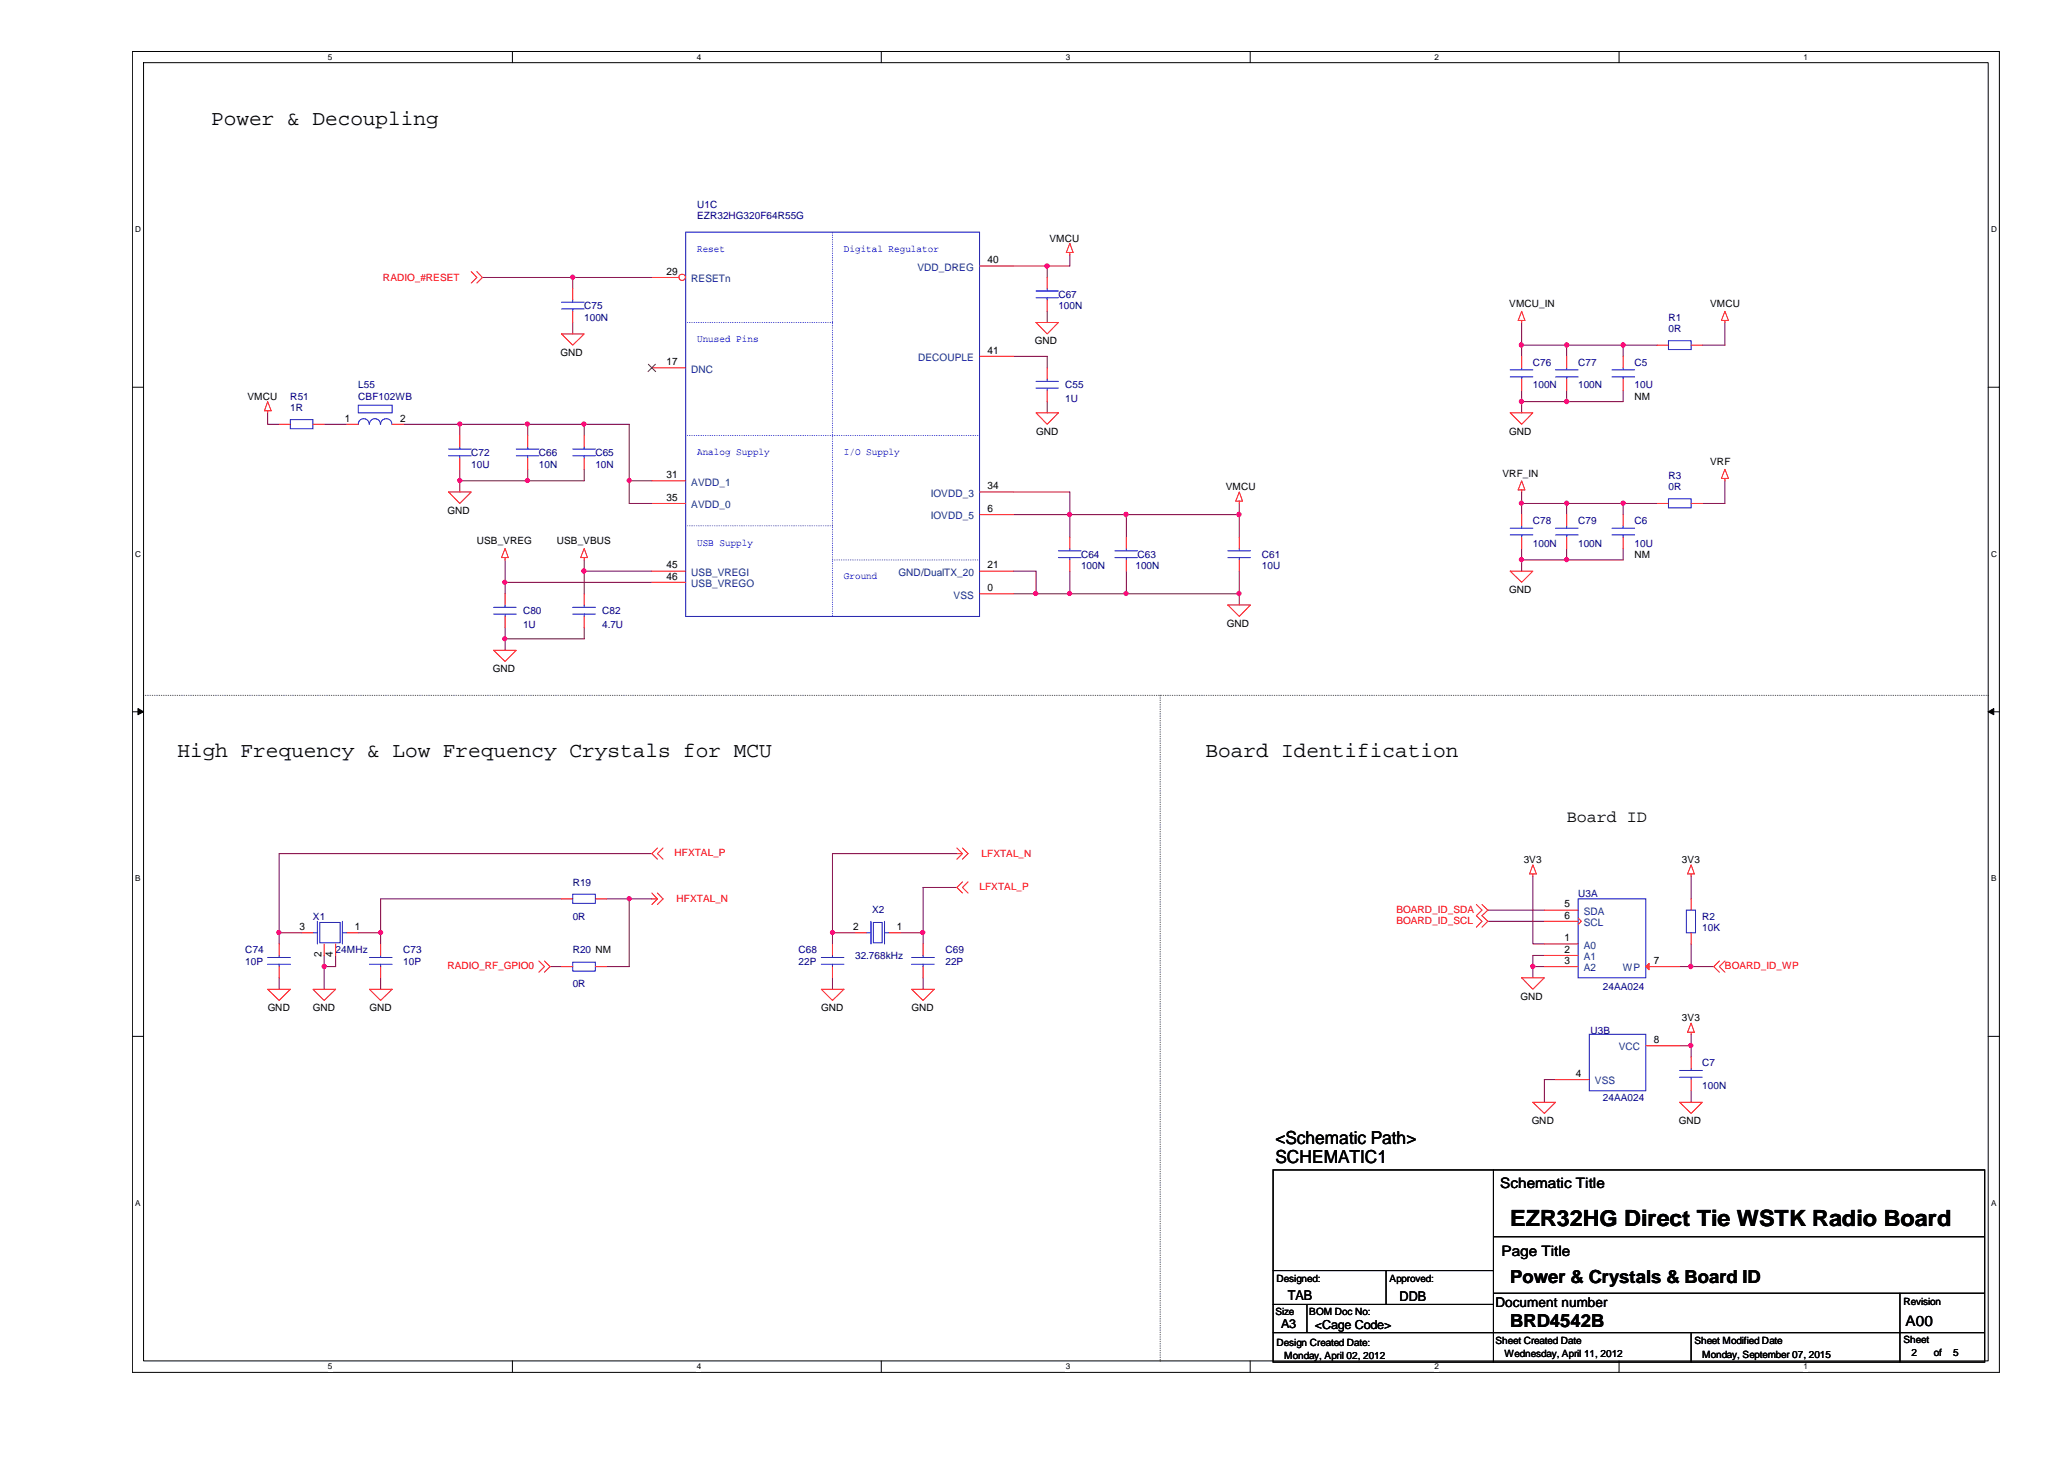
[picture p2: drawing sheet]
<svg xmlns="http://www.w3.org/2000/svg" width="297mm" height="210mm" viewBox="0 0 297 210" stroke-linecap="round" stroke-linejoin="round" font-family="sans-serif">
<path d="M19 7.4h268.7v190h-268.6zM20.7 9h265.4v186.8h-265.4z" fill="none" stroke="#000" stroke-width=".14"/>
<g fill="#fff">
<path d="M47.2 7.6h.6v1.3h-.6z"/>
<path d="M47.2 196h.6v1.3h-.6z"/>
</g>
<path d="M73.7 7.4v1.6M73.7 195.8v1.6" fill="none" stroke="#000" stroke-width=".14"/>
<g fill="#fff">
<path d="M100.3 7.6h.6v1.3h-.6z"/>
<path d="M100.3 196h.6v1.3h-.6z"/>
</g>
<path d="M126.8 7.4v1.6M126.8 195.8v1.6" fill="none" stroke="#000" stroke-width=".14"/>
<g fill="#fff">
<path d="M153.4 7.6h.6v1.3h-.6z"/>
<path d="M153.4 196h.6v1.3h-.6z"/>
</g>
<path d="M179.9 7.4v1.6M179.9 195.8v1.6" fill="none" stroke="#000" stroke-width=".14"/>
<g fill="#fff">
<path d="M206.5 7.6h.6v1.3h-.6z"/>
<path d="M206.5 196h.6v1.3h-.6z"/>
</g>
<path d="M233 7.4v1.6M233 195.8v1.6" fill="none" stroke="#000" stroke-width=".14"/>
<g fill="#fff">
<path d="M259.5 7.6h.6v1.3h-.6z"/>
<path d="M259.5 196h.6v1.3h-.6z"/>
<path d="M19.5 32.3h.8v1.4h-.8z"/>
<path d="M286.6 32.3h.8v1.4h-.8z"/>
<path d="M19.5 79h.8v1.3h-.8z"/>
<path d="M286.6 79h.8v1.3h-.8z"/>
</g>
<path d="M19 55.7h1.7M286.1 55.7h1.6" fill="none" stroke="#000" stroke-width=".14"/>
<g fill="#fff">
<path d="M19.5 125.7h.7v1.3h-.7z"/>
<path d="M286.6 125.7h.7v1.3h-.7z"/>
</g>
<path d="M19 102.4h1.7M19.9 101.9l.8 .5-.8 .4zM286.1 102.4h1.6M286.1 102.4l.8-.5v.9z" fill="none" stroke="#000" stroke-width=".14"/>
<path d="M19.9 101.9l.8 .5-.8 .4zM286.1 102.4l.8-.5v.9z" fill="#000"/>
<g fill="#fff">
<path d="M19.5 172.4h.7v1.3h-.7z"/>
<path d="M286.6 172.4h.7v1.3h-.7z"/>
</g>
<path d="M19 149.1h1.7M286.1 149.1h1.6" fill="none" stroke="#000" stroke-width=".14"/>
<path d="M20.7 100h265.4M167 100v95.8M286.1 100h.1M167 195.8h.1" fill="none" stroke="#000" stroke-width=".14" stroke-dasharray="0 .3"/>
<path d="M69.4 39.9h13M150.7 38.3v1.6M150.7 44.8v1.6M123.1 134.2h-3.3v1.6" fill="none" stroke="#800040" stroke-width=".14"/>
<circle cx="119.8" cy="134.1" r=".3" fill="#f0f"/>
<circle cx="119.8" cy="134.1" r=".3" fill="none" stroke="#f0f" stroke-width=".14"/>
<path d="M129.6 134.2h3.2v1.6M132.8 127.7v6.5M119.8 140.7v1.6M132.8 140.7v1.6" fill="none" stroke="#800040" stroke-width=".14"/>
<circle cx="132.8" cy="134.1" r=".3" fill="#f0f"/>
<circle cx="132.8" cy="134.1" r=".3" fill="none" stroke="#f0f" stroke-width=".14"/>
<path d="M178.4 72.4v1.6M145.8 85.4h3.3M162.1 85.4h16.3M178.4 85.4v1.6M178.4 82.2v3.2M119.8 122.8v11.4" fill="none" stroke="#800040" stroke-width=".14"/>
<circle cx="178.3" cy="85.4" r=".3" fill="#f0f"/>
<circle cx="178.3" cy="85.4" r=".3" fill="none" stroke="#f0f" stroke-width=".14"/>
<path d="M145.8 51.3h4.9M150.7 57.8v1.6M75.9 61h8.2v1.7M84.1 67.5v1.7M154 82.2v3.2h8.1v-3.2M119.8 122.8h17.9M132.8 127.7h4.9" fill="none" stroke="#800040" stroke-width=".14"/>
<circle cx="162.1" cy="85.4" r=".3" fill="#f0f"/>
<circle cx="162.1" cy="85.4" r=".3" fill="none" stroke="#f0f" stroke-width=".14"/>
<circle cx="153.9" cy="85.4" r=".3" fill="#f0f"/>
<circle cx="153.9" cy="85.4" r=".3" fill="none" stroke="#f0f" stroke-width=".14"/>
<path d="M154 70.8v3.2h8.1v3.3" fill="none" stroke="#800040" stroke-width=".14"/>
<circle cx="162" cy="74" r=".31" fill="#f0f"/>
<circle cx="162" cy="74" r=".31" fill="none" stroke="#f0f" stroke-width=".14"/>
<circle cx="153.9" cy="74" r=".31" fill="#f0f"/>
<circle cx="153.9" cy="74" r=".31" fill="none" stroke="#f0f" stroke-width=".14"/>
<path d="M75.9 67.5v1.7M178.4 74v3.3" fill="none" stroke="#800040" stroke-width=".14"/>
<circle cx="75.9" cy="69.1" r=".3" fill="#f0f"/>
<circle cx="75.9" cy="69.1" r=".3" fill="none" stroke="#f0f" stroke-width=".14"/>
<path d="M162.1 74h16.3" fill="none" stroke="#800040" stroke-width=".14"/>
<circle cx="178.3" cy="74" r=".31" fill="#f0f"/>
<circle cx="178.3" cy="74" r=".31" fill="none" stroke="#f0f" stroke-width=".14"/>
<path d="M150.7 38.3h3.3" fill="none" stroke="#800040" stroke-width=".14"/>
<circle cx="150.7" cy="38.3" r=".31" fill="#f0f"/>
<circle cx="150.7" cy="38.3" r=".31" fill="none" stroke="#f0f" stroke-width=".14"/>
<path d="M66.2 61h9.7" fill="none" stroke="#800040" stroke-width=".14"/>
<circle cx="75.9" cy="61" r=".3" fill="#f0f"/>
<circle cx="75.9" cy="61" r=".3" fill="none" stroke="#f0f" stroke-width=".14"/>
<circle cx="66.2" cy="61" r=".3" fill="#f0f"/>
<circle cx="66.2" cy="61" r=".3" fill="none" stroke="#f0f" stroke-width=".14"/>
<path d="M38.5 59.4v1.6M66.2 61v1.7M66.2 67.5v1.7h17.9" fill="none" stroke="#800040" stroke-width=".14"/>
<circle cx="66.2" cy="69.1" r=".3" fill="#f0f"/>
<circle cx="66.2" cy="69.1" r=".3" fill="none" stroke="#f0f" stroke-width=".14"/>
<path d="M150.7 51.3v1.6M38.5 61h1.7M46.7 61h3.2M58 61h8.2M66.2 69.2v1.6M75.9 61v1.7M84.1 61h6.5" fill="none" stroke="#800040" stroke-width=".14"/>
<circle cx="84" cy="61" r=".3" fill="#f0f"/>
<circle cx="84" cy="61" r=".3" fill="none" stroke="#f0f" stroke-width=".14"/>
<path d="M145.8 38.3h4.9M154 36.7v1.6M40.2 122.8v11.4" fill="none" stroke="#800040" stroke-width=".14"/>
<circle cx="40.1" cy="134.1" r=".3" fill="#f0f"/>
<circle cx="40.1" cy="134.1" r=".3" fill="none" stroke="#f0f" stroke-width=".14"/>
<path d="M40.2 134.2h3.2M51.6 134.2h3.2" fill="none" stroke="#800040" stroke-width=".14"/>
<circle cx="54.8" cy="134.1" r=".3" fill="#f0f"/>
<circle cx="54.8" cy="134.1" r=".3" fill="none" stroke="#f0f" stroke-width=".14"/>
<path d="M82.4 39.9h11.4M82.4 46.4v1.6M145.8 70.8h8.2M145.8 74h8.2v3.3M40.2 134.2v1.6M40.2 122.8h53.6M54.8 129.3v6.5M40.2 140.7v1.6M54.8 140.7v1.6" fill="none" stroke="#800040" stroke-width=".14"/>
<circle cx="82.4" cy="39.9" r=".3" fill="#f0f"/>
<circle cx="82.4" cy="39.9" r=".3" fill="none" stroke="#f0f" stroke-width=".14"/>
<path d="M82.4 39.9v1.6M46.7 137.5v1.6M46.7 139.1v3.2M48.3 137.5v1.6h-1.6" fill="none" stroke="#800040" stroke-width=".14"/>
<circle cx="46.6" cy="139" r=".31" fill="#f0f"/>
<circle cx="46.6" cy="139" r=".31" fill="none" stroke="#f0f" stroke-width=".14"/>
<path d="M220.6 139.1h1.6" fill="none" stroke="#800040" stroke-width=".14"/>
<circle cx="220.6" cy="139" r=".31" fill="#f0f"/>
<circle cx="220.6" cy="139" r=".31" fill="none" stroke="#f0f" stroke-width=".14"/>
<path d="M214.1 130.9h8.1M214.1 132.5h8.1M220.6 126.1v9.7h1.6M220.6 139.1v1.6M223.9 155.3h-1.7v3.3M241.7 150.5h1.7M243.4 148.8v1.7M243.4 156.9v1.7M243.4 150.5v1.6" fill="none" stroke="#800040" stroke-width=".14"/>
<circle cx="243.3" cy="150.4" r=".3" fill="#f0f"/>
<circle cx="243.3" cy="150.4" r=".3" fill="none" stroke="#f0f" stroke-width=".14"/>
<path d="M243.4 135.8v3.3" fill="none" stroke="#800040" stroke-width=".14"/>
<circle cx="243.3" cy="139" r=".31" fill="#f0f"/>
<circle cx="243.3" cy="139" r=".31" fill="none" stroke="#f0f" stroke-width=".14"/>
<path d="M219 56.2v1.6M222.2 137.5h-1.6v1.6M241.7 139.1h1.7M243.4 126.1v3.2" fill="none" stroke="#800040" stroke-width=".14"/>
<circle cx="218.9" cy="57.8" r=".31" fill="#f0f"/>
<circle cx="218.9" cy="57.8" r=".31" fill="none" stroke="#f0f" stroke-width=".14"/>
<path d="M219 49.7h6.5" fill="none" stroke="#800040" stroke-width=".14"/>
<circle cx="225.5" cy="49.6" r=".31" fill="#f0f"/>
<circle cx="225.5" cy="49.6" r=".31" fill="none" stroke="#f0f" stroke-width=".14"/>
<circle cx="218.9" cy="49.6" r=".31" fill="#f0f"/>
<circle cx="218.9" cy="49.6" r=".31" fill="none" stroke="#f0f" stroke-width=".14"/>
<path d="M225.5 51.3v-1.6h8.1v1.6" fill="none" stroke="#800040" stroke-width=".14"/>
<circle cx="233.6" cy="49.6" r=".31" fill="#f0f"/>
<circle cx="233.6" cy="49.6" r=".31" fill="none" stroke="#f0f" stroke-width=".14"/>
<path d="M219 49.7v1.6M233.6 49.7h4.9M248.2 46.4v3.3h-3.2M219 78.9v1.7M219 72.4h6.5v1.6" fill="none" stroke="#800040" stroke-width=".14"/>
<circle cx="225.5" cy="72.4" r=".3" fill="#f0f"/>
<circle cx="225.5" cy="72.4" r=".3" fill="none" stroke="#f0f" stroke-width=".14"/>
<circle cx="218.9" cy="72.4" r=".3" fill="#f0f"/>
<circle cx="218.9" cy="72.4" r=".3" fill="none" stroke="#f0f" stroke-width=".14"/>
<path d="M219 72.4v1.6M225.5 72.4h8.1M233.6 72.4h4.9M233.6 72.4v1.6" fill="none" stroke="#800040" stroke-width=".14"/>
<circle cx="233.6" cy="72.4" r=".3" fill="#f0f"/>
<circle cx="233.6" cy="72.4" r=".3" fill="none" stroke="#f0f" stroke-width=".14"/>
<path d="M219 46.4v3.3M219 57.8h6.5M233.6 56.2v1.6M219 70.8v1.6M245 72.4h3.2" fill="none" stroke="#800040" stroke-width=".14"/>
<circle cx="225.5" cy="57.8" r=".31" fill="#f0f"/>
<circle cx="225.5" cy="57.8" r=".31" fill="none" stroke="#f0f" stroke-width=".14"/>
<path d="M219 57.8v1.6M225.5 56.2v1.6h8.1M233.6 78.9v1.7M219 80.6h6.5" fill="none" stroke="#800040" stroke-width=".14"/>
<circle cx="225.5" cy="80.5" r=".3" fill="#f0f"/>
<circle cx="225.5" cy="80.5" r=".3" fill="none" stroke="#f0f" stroke-width=".14"/>
<circle cx="218.9" cy="80.5" r=".3" fill="#f0f"/>
<circle cx="218.9" cy="80.5" r=".3" fill="none" stroke="#f0f" stroke-width=".14"/>
<path d="M90.6 61v8.2h3.2M225.5 78.9v1.7h8.1M248.2 69.2v3.2M219 80.6v1.6M243.4 139.1h3.2" fill="none" stroke="#800040" stroke-width=".14"/>
<circle cx="90.6" cy="69.1" r=".3" fill="#f0f"/>
<circle cx="90.6" cy="69.1" r=".3" fill="none" stroke="#f0f" stroke-width=".14"/>
<path d="M90.6 69.2v3.2h3.2M84.1 82.2h9.7" fill="none" stroke="#800040" stroke-width=".14"/>
<circle cx="84" cy="82.1" r=".31" fill="#f0f"/>
<circle cx="84" cy="82.1" r=".31" fill="none" stroke="#f0f" stroke-width=".14"/>
<path d="M72.7 83.8h21.1M84.1 90.3v1.6M84.1 82.2v3.2" fill="none" stroke="#800040" stroke-width=".14"/>
<circle cx="72.6" cy="83.8" r=".3" fill="#f0f"/>
<circle cx="72.6" cy="83.8" r=".3" fill="none" stroke="#f0f" stroke-width=".14"/>
<path d="M72.7 83.8v1.6M72.7 90.3v3.3" fill="none" stroke="#800040" stroke-width=".14"/>
<circle cx="72.6" cy="91.9" r=".3" fill="#f0f"/>
<circle cx="72.6" cy="91.9" r=".3" fill="none" stroke="#f0f" stroke-width=".14"/>
<path d="M72.7 91.9h11.4M72.7 80.6v3.2M84.1 80.6v1.6M145.8 82.2h3.3v3.2" fill="none" stroke="#800040" stroke-width=".14"/>
<circle cx="149.1" cy="85.4" r=".3" fill="#f0f"/>
<circle cx="149.1" cy="85.4" r=".3" fill="none" stroke="#f0f" stroke-width=".14"/>
<path d="M149.1 85.4h4.9M87.3 129.3h3.3" fill="none" stroke="#800040" stroke-width=".14"/>
<circle cx="90.6" cy="129.3" r=".3" fill="#f0f"/>
<circle cx="90.6" cy="129.3" r=".3" fill="none" stroke="#f0f" stroke-width=".14"/>
<path d="M54.8 129.3h26M79.2 139.1h1.6M93.8 129.3h-3.2v9.8h-3.3" fill="none" stroke="#800040" stroke-width=".14"/>
<g fill="none" stroke="#f00" stroke-width=".14">
<path d="M67.8 39.1l.8 .8-.8 .8M68.6 39.1l.8 .8-.8 .8M154 35l.4 1.3h-.9zM154 36.3v.4M38.5 59.1v.3M38.5 57.8l.5 1.3h-.9zM80.8 48h3.3l-1.7 1.7zM149.1 46.4h3.2l-1.6 1.6zM149.1 59.4h3.2l-1.6 1.6zM217.3 59.4h3.3l-1.6 1.6zM219 44.8l.5 1.3h-1zM219 46.1v.3"/>
<path d="M248.2 44.8l.6 1.3h-1.1zM248.2 46.1v.3M64.6 70.8h3.2l-1.6 1.6zM72.7 78.9l.5 1.3h-1zM84.1 78.9l.4 1.3h-.9zM178.4 70.8l.4 1.3h-1zM178.4 72.1v.3M219 69.2l.5 1.3h-1zM219 70.5v.3M248.2 67.5l.6 1.3h-1.1zM248.2 68.8v.4M71 93.6h3.3l-1.6 1.6z"/>
<path d="M72.7 80.2v.4M84.1 80.2v.4M176.7 87h3.3l-1.6 1.7zM217.3 82.2h3.3l-1.6 1.6zM77.6 138.3l.8 .8-.8 .8M78.4 138.3l.8 .8-.8 .8M93.8 128.5l.8 .8M93.8 129.3h.8M94.6 128.5l.8 .8-.8 .8M94.6 129.3l-.8 .8M94.6 122l-.8 .8 .8 .8M95.4 122l-.8 .8 .8 .8"/>
<path d="M137.7 122l.8 .8M137.7 122.8h.8M138.5 122.8l-.8 .8M138.5 122l.8 .8-.8 .8M138.5 126.9l-.8 .8 .8 .8M139.3 126.9l-.8 .8 .8 .8M212.5 130.1l.8 .8-.8 .8 .8 .8-.8 .9M213.3 130.1l.8 .8-.8 .8 .8 .8-.8 .9M220.6 124.4l.5 1.3h-1zM220.6 125.7v.4M222.2 130.9h4.9M222.2 132.5h4.9"/>
<path d="M227.1 132.1l.5 .4-.5 .5M243.4 124.4l.4 1.3h-.9zM243.4 125.7v.4M247.4 138.3l-.8 .8 .8 .8M248.2 138.3l-.8 .8 .8 .8M38.5 142.3h3.3l-1.6 1.6zM45 142.3h3.3l-1.6 1.6zM53.2 142.3h3.2l-1.6 1.6zM118.2 142.3h3.3l-1.7 1.6zM131.2 142.3h3.3l-1.7 1.6zM219 140.7h3.3l-1.7 1.6zM220.6 158.6h3.3l-1.6 1.6z"/>
<path d="M241.7 158.6h3.3l-1.6 1.6zM243.4 147.2l.4 1.3h-.9zM243.4 148.5v.3"/>
</g>
<path d="M183.2 168.3h102.4v27.7h-102.4zM214.9 177.9h70.7M214.9 168.3v27.7M183.2 191.7h102.4M183.2 187.7h31.7M183.2 182.8h31.7M188.1 187.7v4M199.5 182.8v4.9M214.9 186.1h70.7M243.4 191.7v4.3M273.4 186.1v9.9" fill="none" stroke="#000" stroke-width=".14"/>
<path d="M227.1 129.3h9.8v11.4h-9.8z" fill="none" stroke="#00f" stroke-width=".14"/>
<path d="M236.9 139.1l.4-.5v.9z" fill="#f00"/>
<g fill="none" stroke="#f00" stroke-width=".14">
<path d="M150.7 39.9v1.6M82.4 41.5v1.6M82.4 44.8v1.6M150.7 52.9v1.6M150.7 56.2v1.6M150.7 43.1v1.7M219 51.3v1.6M219 54.5v1.7M225.5 51.3v1.6M225.5 54.5v1.7M233.6 51.3v1.6M233.6 54.5v1.7"/>
<path d="M238.5 49.7h1.6M243.4 49.7h1.6M40.2 61h1.6M45 61h1.7M49.9 61h1.7M56.4 61h1.6M66.2 62.7v1.6M66.2 65.9v1.6M75.9 62.7v1.6M75.9 65.9v1.6M84.1 62.7v1.6M84.1 65.9v1.6"/>
<path d="M154 77.3v1.6M162.1 77.3v1.6M178.4 77.3v1.6M219 74v1.6M219 77.3v1.6M225.5 74v1.6M225.5 77.3v1.6M238.5 72.4h1.6M243.4 72.4h1.6M72.7 85.4v1.6M72.7 88.7v1.6M84.1 85.4v1.6"/>
<path d="M84.1 88.7v1.6M154 80.6v1.6M162.1 80.6v1.6M178.4 80.6v1.6M40.2 135.8v1.7M40.2 139.1v1.6M43.4 134.2h1.6M46.7 135.8v1.7M48.3 135.8v1.7M49.9 134.2h1.7M54.8 135.8v1.7M54.8 139.1v1.6"/>
<path d="M80.8 129.3h1.6M80.8 139.1h1.6M85.7 129.3h1.6M85.7 139.1h1.6M119.8 135.8v1.7M119.8 139.1v1.6M123.1 134.2h1.6M127.9 134.2h1.7M132.8 135.8v1.7M132.8 139.1v1.6M222.2 135.8h4.9M222.2 137.5h4.9"/>
<path d="M222.2 139.1h4.9M236.9 139.1l.4-.5v.9zM236.9 139.1h4.8M243.4 134.2v1.6M243.4 129.3v1.6M223.9 155.3h4.8M236.9 150.5h4.8M243.4 152.1v1.6M243.4 155.3v1.6"/>
</g>
<g fill="none" stroke="#00f" stroke-width=".14">
<path d="M98.7 33.4h42.3v55.3h-42.3zM51.6 58.3h4.8v1.1h-4.8zM80.8 43.5h3.3M80.8 44.4h3.3M82.4 44.4v.4M82.4 43.1v.4M149.1 54.9h3.2M149.1 55.8h3.2M149.1 41.9h3.2M149.1 42.8h3.2M150.7 55.8v.4M150.7 54.5v.4"/>
<path d="M150.7 42.8v.3M150.7 41.5v.4M217.3 53.2h3.3M217.3 54.2h3.3M219 54.2v.3M219 52.9v.3M223.9 53.2h3.2M223.9 54.2h3.2M225.5 54.2v.3M225.5 52.9v.3M232 53.2h3.2M232 54.2h3.2"/>
<path d="M233.6 54.2v.3M233.6 52.9v.3M240.1 49h3.3v1.3h-3.3zM41.8 60.4h3.2v1.3h-3.2zM53.1 61a.78 .78 0 0 0-.8-.8 .78 .78 0 0 0-.7 .8M54.7 61a.78 .78 0 0 0-.7-.8 .78 .78 0 0 0-.8 .8M56.4 61a.8 .8 0 0 0-.8-.8 .8 .8 0 0 0-.8 .8M64.6 64.6h3.2M64.6 65.6h3.2M66.2 65.6v.3M66.2 64.3v.3M74.3 64.6h3.3"/>
<path d="M74.3 65.6h3.3M75.9 65.6v.3M75.9 64.3v.3M82.4 64.6h3.3M82.4 65.6h3.3M84.1 65.6v.3M84.1 64.3v.3M152.3 79.2h3.3M154 78.9v.3M160.4 79.2h3.3M162.1 78.9v.3M176.7 79.2h3.3"/>
<path d="M178.4 78.9v.3M217.3 76h3.3M217.3 77h3.3M219 77v.3M219 75.6v.4M223.9 76h3.2M223.9 77h3.2M225.5 77v.3M225.5 75.6v.4M240.1 71.8h3.3v1.3h-3.3zM71 87.4h3.3M71 88.3h3.3"/>
<path d="M72.7 88.3v.4M72.7 87v.4M82.4 87.4h3.3M82.4 88.3h3.3M84.1 88.3v.4M84.1 87v.4M152.3 80.2h3.3M154 80.2v.4M160.4 80.2h3.3M162.1 80.2v.4M176.7 80.2h3.3M178.4 80.2v.4"/>
<path d="M38.5 137.8h3.3M38.5 138.7h3.3M40.2 138.7v.4M40.2 137.5v.3M45 134.2h.7M45.7 132.5v3.3M46 132.7h2.9v2.9h-2.9zM49.3 132.5v3.3M49.3 134.2h.6M53.2 137.8h3.2M53.2 138.7h3.2M54.8 138.7v.4"/>
<path d="M54.8 137.5v.3M82.4 128.7h3.3v1.3h-3.3zM82.4 138.4h3.3v1.3h-3.3zM118.2 137.8h3.3M118.2 138.7h3.3M119.8 138.7v.4M119.8 137.5v.3M124.7 134.2h.6M125.3 132.5v3.3M125.7 132.7h1.3v2.9h-1.3zM127.3 132.5v3.3M127.3 134.2h.6"/>
<path d="M131.2 137.8h3.3M131.2 138.7h3.3M132.8 138.7v.4M132.8 137.5v.3M242.7 130.9h1.3v3.3h-1.3zM228.7 148.8h8.2v8.1h-8.2zM241.7 154h3.3M241.7 155h3.3M243.4 155v.3M243.4 153.7v.3"/>
</g>
<path d="M119.8 33.4v55.3M98.7 46.4h21.1M119.8 46.4h.1M98.7 62.7h42.3M98.7 75.6h21.1M119.8 75.6h.1M141 62.7h.1M119.8 80.6h21.2M119.8 88.7h.1M141 80.6h.1" fill="none" stroke="#00f" stroke-width=".14" stroke-dasharray="0 .3"/>
<circle cx="98.2" cy="39.9" r=".46" fill="#fff"/>
<g fill="none" stroke="#f00" stroke-width=".14">
<path d="M93.8 39.9h3.9M141 38.3h4.8M93.8 52.9h4.9M141 51.3h4.8M93.8 72.4h4.9M93.8 69.2h4.9M141 70.8h4.8M141 74h4.8M233.6 74v1.6M233.6 77.3v1.6M93.8 82.2h4.9M93.8 83.8h4.9"/>
<path d="M141 85.4h4.8M141 82.2h4.8"/>
<circle cx="98.2" cy="39.9" r=".46"/>
</g>
<path d="M93.3 52.4l1.1 1.1M94.3 52.4l-1 1.1" fill="none" stroke="#804000" stroke-width=".14"/>
<path d="M232 76h3.2M232 77h3.2M233.6 77v.3M233.6 75.6v.4" fill="none" stroke="#00f" stroke-width=".14"/>
<circle cx="119.8" cy="134.1" r=".3" fill="#f0f"/>
<circle cx="119.8" cy="134.1" r=".3" fill="none" stroke="#f0f" stroke-width=".14"/>
<circle cx="132.8" cy="134.1" r=".3" fill="#f0f"/>
<circle cx="132.8" cy="134.1" r=".3" fill="none" stroke="#f0f" stroke-width=".14"/>
<circle cx="178.3" cy="85.4" r=".3" fill="#f0f"/>
<circle cx="178.3" cy="85.4" r=".3" fill="none" stroke="#f0f" stroke-width=".14"/>
<circle cx="162.1" cy="85.4" r=".3" fill="#f0f"/>
<circle cx="162.1" cy="85.4" r=".3" fill="none" stroke="#f0f" stroke-width=".14"/>
<circle cx="153.9" cy="85.4" r=".3" fill="#f0f"/>
<circle cx="153.9" cy="85.4" r=".3" fill="none" stroke="#f0f" stroke-width=".14"/>
<circle cx="162" cy="74" r=".31" fill="#f0f"/>
<circle cx="162" cy="74" r=".31" fill="none" stroke="#f0f" stroke-width=".14"/>
<circle cx="153.9" cy="74" r=".31" fill="#f0f"/>
<circle cx="153.9" cy="74" r=".31" fill="none" stroke="#f0f" stroke-width=".14"/>
<circle cx="75.9" cy="69.1" r=".3" fill="#f0f"/>
<circle cx="75.9" cy="69.1" r=".3" fill="none" stroke="#f0f" stroke-width=".14"/>
<circle cx="178.3" cy="74" r=".31" fill="#f0f"/>
<circle cx="178.3" cy="74" r=".31" fill="none" stroke="#f0f" stroke-width=".14"/>
<circle cx="150.7" cy="38.3" r=".31" fill="#f0f"/>
<circle cx="150.7" cy="38.3" r=".31" fill="none" stroke="#f0f" stroke-width=".14"/>
<circle cx="75.9" cy="61" r=".3" fill="#f0f"/>
<circle cx="75.9" cy="61" r=".3" fill="none" stroke="#f0f" stroke-width=".14"/>
<circle cx="66.2" cy="61" r=".3" fill="#f0f"/>
<circle cx="66.2" cy="61" r=".3" fill="none" stroke="#f0f" stroke-width=".14"/>
<circle cx="66.2" cy="69.1" r=".3" fill="#f0f"/>
<circle cx="66.2" cy="69.1" r=".3" fill="none" stroke="#f0f" stroke-width=".14"/>
<circle cx="84" cy="61" r=".3" fill="#f0f"/>
<circle cx="84" cy="61" r=".3" fill="none" stroke="#f0f" stroke-width=".14"/>
<circle cx="40.1" cy="134.1" r=".3" fill="#f0f"/>
<circle cx="40.1" cy="134.1" r=".3" fill="none" stroke="#f0f" stroke-width=".14"/>
<circle cx="54.8" cy="134.1" r=".3" fill="#f0f"/>
<circle cx="54.8" cy="134.1" r=".3" fill="none" stroke="#f0f" stroke-width=".14"/>
<circle cx="82.4" cy="39.9" r=".3" fill="#f0f"/>
<circle cx="82.4" cy="39.9" r=".3" fill="none" stroke="#f0f" stroke-width=".14"/>
<circle cx="46.6" cy="139" r=".31" fill="#f0f"/>
<circle cx="46.6" cy="139" r=".31" fill="none" stroke="#f0f" stroke-width=".14"/>
<circle cx="220.6" cy="139" r=".31" fill="#f0f"/>
<circle cx="220.6" cy="139" r=".31" fill="none" stroke="#f0f" stroke-width=".14"/>
<circle cx="243.3" cy="150.4" r=".3" fill="#f0f"/>
<circle cx="243.3" cy="150.4" r=".3" fill="none" stroke="#f0f" stroke-width=".14"/>
<circle cx="243.3" cy="139" r=".31" fill="#f0f"/>
<circle cx="243.3" cy="139" r=".31" fill="none" stroke="#f0f" stroke-width=".14"/>
<circle cx="218.9" cy="57.8" r=".31" fill="#f0f"/>
<circle cx="218.9" cy="57.8" r=".31" fill="none" stroke="#f0f" stroke-width=".14"/>
<circle cx="225.5" cy="49.6" r=".31" fill="#f0f"/>
<circle cx="225.5" cy="49.6" r=".31" fill="none" stroke="#f0f" stroke-width=".14"/>
<circle cx="218.9" cy="49.6" r=".31" fill="#f0f"/>
<circle cx="218.9" cy="49.6" r=".31" fill="none" stroke="#f0f" stroke-width=".14"/>
<circle cx="233.6" cy="49.6" r=".31" fill="#f0f"/>
<circle cx="233.6" cy="49.6" r=".31" fill="none" stroke="#f0f" stroke-width=".14"/>
<circle cx="225.5" cy="72.4" r=".3" fill="#f0f"/>
<circle cx="225.5" cy="72.4" r=".3" fill="none" stroke="#f0f" stroke-width=".14"/>
<circle cx="218.9" cy="72.4" r=".3" fill="#f0f"/>
<circle cx="218.9" cy="72.4" r=".3" fill="none" stroke="#f0f" stroke-width=".14"/>
<circle cx="233.6" cy="72.4" r=".3" fill="#f0f"/>
<circle cx="233.6" cy="72.4" r=".3" fill="none" stroke="#f0f" stroke-width=".14"/>
<circle cx="225.5" cy="57.8" r=".31" fill="#f0f"/>
<circle cx="225.5" cy="57.8" r=".31" fill="none" stroke="#f0f" stroke-width=".14"/>
<circle cx="225.5" cy="80.5" r=".3" fill="#f0f"/>
<circle cx="225.5" cy="80.5" r=".3" fill="none" stroke="#f0f" stroke-width=".14"/>
<circle cx="218.9" cy="80.5" r=".3" fill="#f0f"/>
<circle cx="218.9" cy="80.5" r=".3" fill="none" stroke="#f0f" stroke-width=".14"/>
<circle cx="90.6" cy="69.1" r=".3" fill="#f0f"/>
<circle cx="90.6" cy="69.1" r=".3" fill="none" stroke="#f0f" stroke-width=".14"/>
<circle cx="84" cy="82.1" r=".31" fill="#f0f"/>
<circle cx="84" cy="82.1" r=".31" fill="none" stroke="#f0f" stroke-width=".14"/>
<circle cx="72.6" cy="83.8" r=".3" fill="#f0f"/>
<circle cx="72.6" cy="83.8" r=".3" fill="none" stroke="#f0f" stroke-width=".14"/>
<circle cx="72.6" cy="91.9" r=".3" fill="#f0f"/>
<circle cx="72.6" cy="91.9" r=".3" fill="none" stroke="#f0f" stroke-width=".14"/>
<circle cx="149.1" cy="85.4" r=".3" fill="#f0f"/>
<circle cx="149.1" cy="85.4" r=".3" fill="none" stroke="#f0f" stroke-width=".14"/>
<circle cx="90.6" cy="129.3" r=".3" fill="#f0f"/>
<circle cx="90.6" cy="129.3" r=".3" fill="none" stroke="#f0f" stroke-width=".14"/>
<text font-size="3.2" x="217.3" y="176.3">EZR32HG Direct Tie WSTK Radio Board</text>
<g font-size="3">
<text x="30.4" y="17.9">Power &amp; Decoupling</text>
<text x="25.5" y="109">High Frequency &amp; Low Frequency Crystals for MCU</text>
<text x="173.5" y="109">Board Identification</text>
</g>
<g font-size="2.6">
<text x="183.6" y="167.4">SCHEMATIC1</text>
<text x="183.6" y="164.6">&lt;Schematic Path&gt;</text>
<text x="217.3" y="184.6">Power &amp; Crystals &amp; Board ID</text>
<text x="217.3" y="190.9">BRD4542B</text>
</g>
<text font-size="2.4" x="225.5" y="118.2">Board ID</text>
<g font-size="2.1">
<text x="215.9" y="170.9">Schematic Title</text>
<text x="216.1" y="180.6">Page Title</text>
<text x="274.2" y="190.7">A00</text>
</g>
<g font-size="1.9">
<text x="185.3" y="187">TAB</text>
<text x="201.4" y="187.2">DDB</text>
<text x="215.2" y="188">Document number</text>
</g>
<g font-size="1.8">
<text x="184.4" y="191">A3</text>
<text x="189.2" y="191.2">&lt;Cage Code&gt;</text>
</g>
<g font-size="1.5">
<text x="95.9" y="39.5">29</text>
<text x="142.1" y="37.9">40</text>
<text x="95.9" y="52.5">17</text>
<text x="142.1" y="50.9">41</text>
<text x="49.6" y="60.7">1</text>
<text x="57.6" y="60.7">2</text>
<text x="95.9" y="68.8">31</text>
<text x="142.1" y="70.4">34</text>
<text x="95.9" y="72.1">35</text>
<text x="142.1" y="73.7">6</text>
<text x="95.9" y="81.8">45</text>
<text x="95.9" y="83.4">46</text>
<text x="142.1" y="81.8">21</text>
<text x="142.1" y="85">0</text>
<text x="225.2" y="130.6">5</text>
<text x="43.1" y="133.8">3</text>
<text x="46.3" y="137.8" transform="rotate(-90 46.3 137.8)">2</text>
<text x="47.9" y="137.8" transform="rotate(-90 47.9 137.8)">4</text>
<text x="51.1" y="133.8">1</text>
<text x="122.8" y="133.8">2</text>
<text x="129.1" y="133.8">1</text>
<text x="225.2" y="132.2">6</text>
<text x="225.2" y="135.4">1</text>
<text x="225.2" y="137.1">2</text>
<text x="225.2" y="138.7">3</text>
<text x="238" y="138.7">7</text>
<text x="226.8" y="154.9">4</text>
<text x="238" y="150.1">8</text>
</g>
<g font-size="1.5" fill="#004080">
<text x="99.5" y="40.6">RESETn</text>
<text x="132" y="38.9">VDD_DREG</text>
<text x="99.5" y="53.6">DNC</text>
<text x="132.1" y="51.9">DECOUPLE</text>
<text x="99.5" y="69.8">AVDD_1</text>
<text x="133.9" y="71.5">IOVDD_3</text>
<text x="99.5" y="73.1">AVDD_0</text>
<text x="133.9" y="74.7">IOVDD_5</text>
<text x="99.5" y="82.8">USB_VREGI</text>
<text x="129.3" y="82.8">GND/DualTX_20</text>
<text x="99.5" y="84.5">USB_VREGO</text>
<text x="137.2" y="86.1">VSS</text>
<text x="227.9" y="131.6">SDA</text>
<text x="227.9" y="133.2">SCL</text>
<text x="227.9" y="136.5">A0</text>
<text x="227.9" y="138.1">A1</text>
<text x="227.9" y="139.7">A2</text>
<text x="233.6" y="139.7">WP</text>
<text x="229.5" y="156">VSS</text>
<text x="233" y="151.1">VCC</text>
</g>
<g font-size="1.4" fill="#000080">
<text x="100.3" y="29.9">U1C</text>
<text x="100.3" y="31.5">EZR32HG320F64R55G</text>
<text x="84.1" y="44.5">C75</text>
<text x="84.1" y="46.1">100N</text>
<text x="152.3" y="42.9">C67</text>
<text x="152.3" y="44.5">100N</text>
<text x="240.1" y="46.1">R1</text>
<text x="240.1" y="47.8">0R</text>
<text x="220.6" y="52.6">C76</text>
<text x="227.1" y="52.6">C77</text>
<text x="235.2" y="52.6">C5</text>
<text x="41.8" y="57.5">R51</text>
<text x="41.8" y="59.1">1R</text>
<text x="51.6" y="55.9">L55</text>
<text x="51.6" y="57.5">CBF102WB</text>
<text x="153.3" y="55.9">C55</text>
<text x="153.3" y="57.8">1U</text>
<text x="220.6" y="55.9">100N</text>
<text x="227.1" y="55.9">100N</text>
<text x="235.2" y="55.9">10U</text>
<text x="67.8" y="65.7">C72</text>
<text x="77.6" y="65.7">C66</text>
<text x="85.7" y="65.7">C65</text>
<text x="67.8" y="67.3">10U</text>
<text x="77.6" y="67.3">10N</text>
<text x="85.7" y="67.3">10N</text>
<text x="240.1" y="68.9">R3</text>
<text x="240.1" y="70.5">0R</text>
<text x="220.6" y="75.4">C78</text>
<text x="227.1" y="75.4">C79</text>
<text x="235.2" y="75.4">C6</text>
<text x="155.6" y="80.3">C64</text>
<text x="155.6" y="81.9">100N</text>
<text x="163.4" y="81.9">100N</text>
<text x="163.7" y="80.3">C63</text>
<text x="181.6" y="80.3">C61</text>
<text x="181.6" y="81.9">10U</text>
<text x="220.6" y="78.7">100N</text>
<text x="227.1" y="78.7">100N</text>
<text x="235.2" y="78.7">10U</text>
<text x="75.3" y="88.4">C80</text>
<text x="86.7" y="88.4">C82</text>
<text x="75.3" y="90.3">1U</text>
<text x="86.7" y="90.3">4.7U</text>
<text x="82.4" y="127.4">R19</text>
<text x="125.5" y="131.3">X2</text>
<text x="227.1" y="129">U3A</text>
<text x="35.3" y="137.2">C74</text>
<text x="45" y="132.3">X1</text>
<text x="48.3" y="137.2">24MHz</text>
<text x="58" y="137.2">C73</text>
<text x="82.4" y="132.3">0R</text>
<text x="82.4" y="137.2">R20 NM</text>
<text x="114.9" y="137.2">C68</text>
<text x="123.1" y="138">32.768kHz</text>
<text x="136.1" y="137.2">C69</text>
<text x="245" y="132.3">R2</text>
<text x="245" y="133.9">10K</text>
<text x="35.3" y="138.8">10P</text>
<text x="58" y="138.8">10P</text>
<text x="82.4" y="142">0R</text>
<text x="114.9" y="138.8">22P</text>
<text x="136.1" y="138.8">22P</text>
<text x="230.7" y="142.4">24AA024</text>
<text x="228.9" y="148.7">U3B</text>
<text x="245" y="153.4">C7</text>
<text x="230.7" y="158.5">24AA024</text>
<text x="245" y="156.7">100N</text>
</g>
<g font-size="1.4">
<text x="151" y="34.8">VMCU</text>
<text x="217.2" y="44.2">VMCU_IN</text>
<text x="246.1" y="44.2">VMCU</text>
<text x="80.6" y="51.2">GND</text>
<text x="148.9" y="49.5">GND</text>
<text x="35.6" y="57.5">VMCU</text>
<text x="235.2" y="57.5">NM</text>
<text x="149.1" y="62.6">GND</text>
<text x="217.2" y="62.6">GND</text>
<text x="176.4" y="70.5">VMCU</text>
<text x="216.2" y="68.6">VRF_IN</text>
<text x="246.1" y="66.9">VRF</text>
<text x="64.4" y="73.9">GND</text>
<text x="68.6" y="78.3">USB_VREG</text>
<text x="80.1" y="78.3">USB_VBUS</text>
<text x="235.2" y="80.3">NM</text>
<text x="217.2" y="85.3">GND</text>
<text x="176.6" y="90.2">GND</text>
<text x="70.9" y="96.7">GND</text>
<text x="219.3" y="124.2">3V3</text>
<text x="242.1" y="124.2">3V3</text>
<text x="218.8" y="143.8">GND</text>
<text x="38.5" y="145.5">GND</text>
<text x="45" y="145.5">GND</text>
<text x="53.2" y="145.5">GND</text>
<text x="118.2" y="145.5">GND</text>
<text x="131.2" y="145.5">GND</text>
<text x="242.1" y="146.9">3V3</text>
<text x="220.4" y="161.7">GND</text>
<text x="241.6" y="161.7">GND</text>
<text x="183.7" y="184.5">Designed:</text>
<text x="200" y="184.5">Approved:</text>
<text x="183.6" y="189.2">Size</text>
<text x="188.4" y="189.2">BOM Doc No:</text>
<text x="273.9" y="187.7">Revision</text>
<text x="183.7" y="193.6">Design Created Date:</text>
<text x="184.8" y="195.5">Monday, April 02, 2012</text>
<text x="215.2" y="193.4">Sheet Created Date</text>
<text x="216.5" y="195.2">Wednesday, April 11, 2012</text>
<text x="243.8" y="193.4">Sheet Modified Date</text>
<text x="245" y="195.4">Monday, September 07, 2015</text>
<text x="273.9" y="193.3">Sheet</text>
<text x="275.1" y="195">2</text>
<text x="278.3" y="195">of</text>
<text x="281.1" y="195">5</text>
</g>
<g font-size="1.4" fill="#f00">
<text x="55.1" y="40.4">RADIO_#RESET</text>
<text x="97.1" y="123.2">HFXTAL_P</text>
<text x="141.3" y="123.4">LFXTAL_N</text>
<text x="97.4" y="129.8">HFXTAL_N</text>
<text x="141" y="128.1">LFXTAL_P</text>
<text x="201" y="131.3">BOARD_ID_SDA</text>
<text x="201" y="132.9">BOARD_ID_SCL</text>
<text x="64.4" y="139.4">RADIO_RF_GPIO0</text>
<text x="248.2" y="139.4">BOARD_ID_WP</text>
</g>
<g font-size="1.4" fill="#00f">
<text x="100.3" y="36.2">Reset</text>
<text x="121.5" y="36.2">Digital Regulator</text>
<text x="100.3" y="49.2">Unused Pins</text>
<text x="100.3" y="65.5">Analog Supply</text>
<text x="121.5" y="65.5">I/O Supply</text>
<text x="100.3" y="78.5">USB Supply</text>
<text x="121.5" y="83.4">Ground</text>
</g>
<g font-size="1.2">
<text x="47.2" y="8.6">5</text>
<text x="100.3" y="8.6">4</text>
<text x="153.4" y="8.6">3</text>
<text x="206.5" y="8.6">2</text>
<text x="259.5" y="8.6">1</text>
<text x="19.5" y="33.4">D</text>
<text x="286.6" y="33.4">D</text>
<text x="19.5" y="80.1">C</text>
<text x="286.6" y="80.1">C</text>
<text x="19.5" y="126.8">B</text>
<text x="286.6" y="126.8">B</text>
<text x="19.5" y="173.5">A</text>
<text x="286.6" y="173.5">A</text>
<text x="47.2" y="197">5</text>
<text x="100.3" y="197">4</text>
<text x="153.4" y="197">3</text>
<text x="206.5" y="197">2</text>
<text x="259.5" y="197">1</text>
</g>
</svg>
